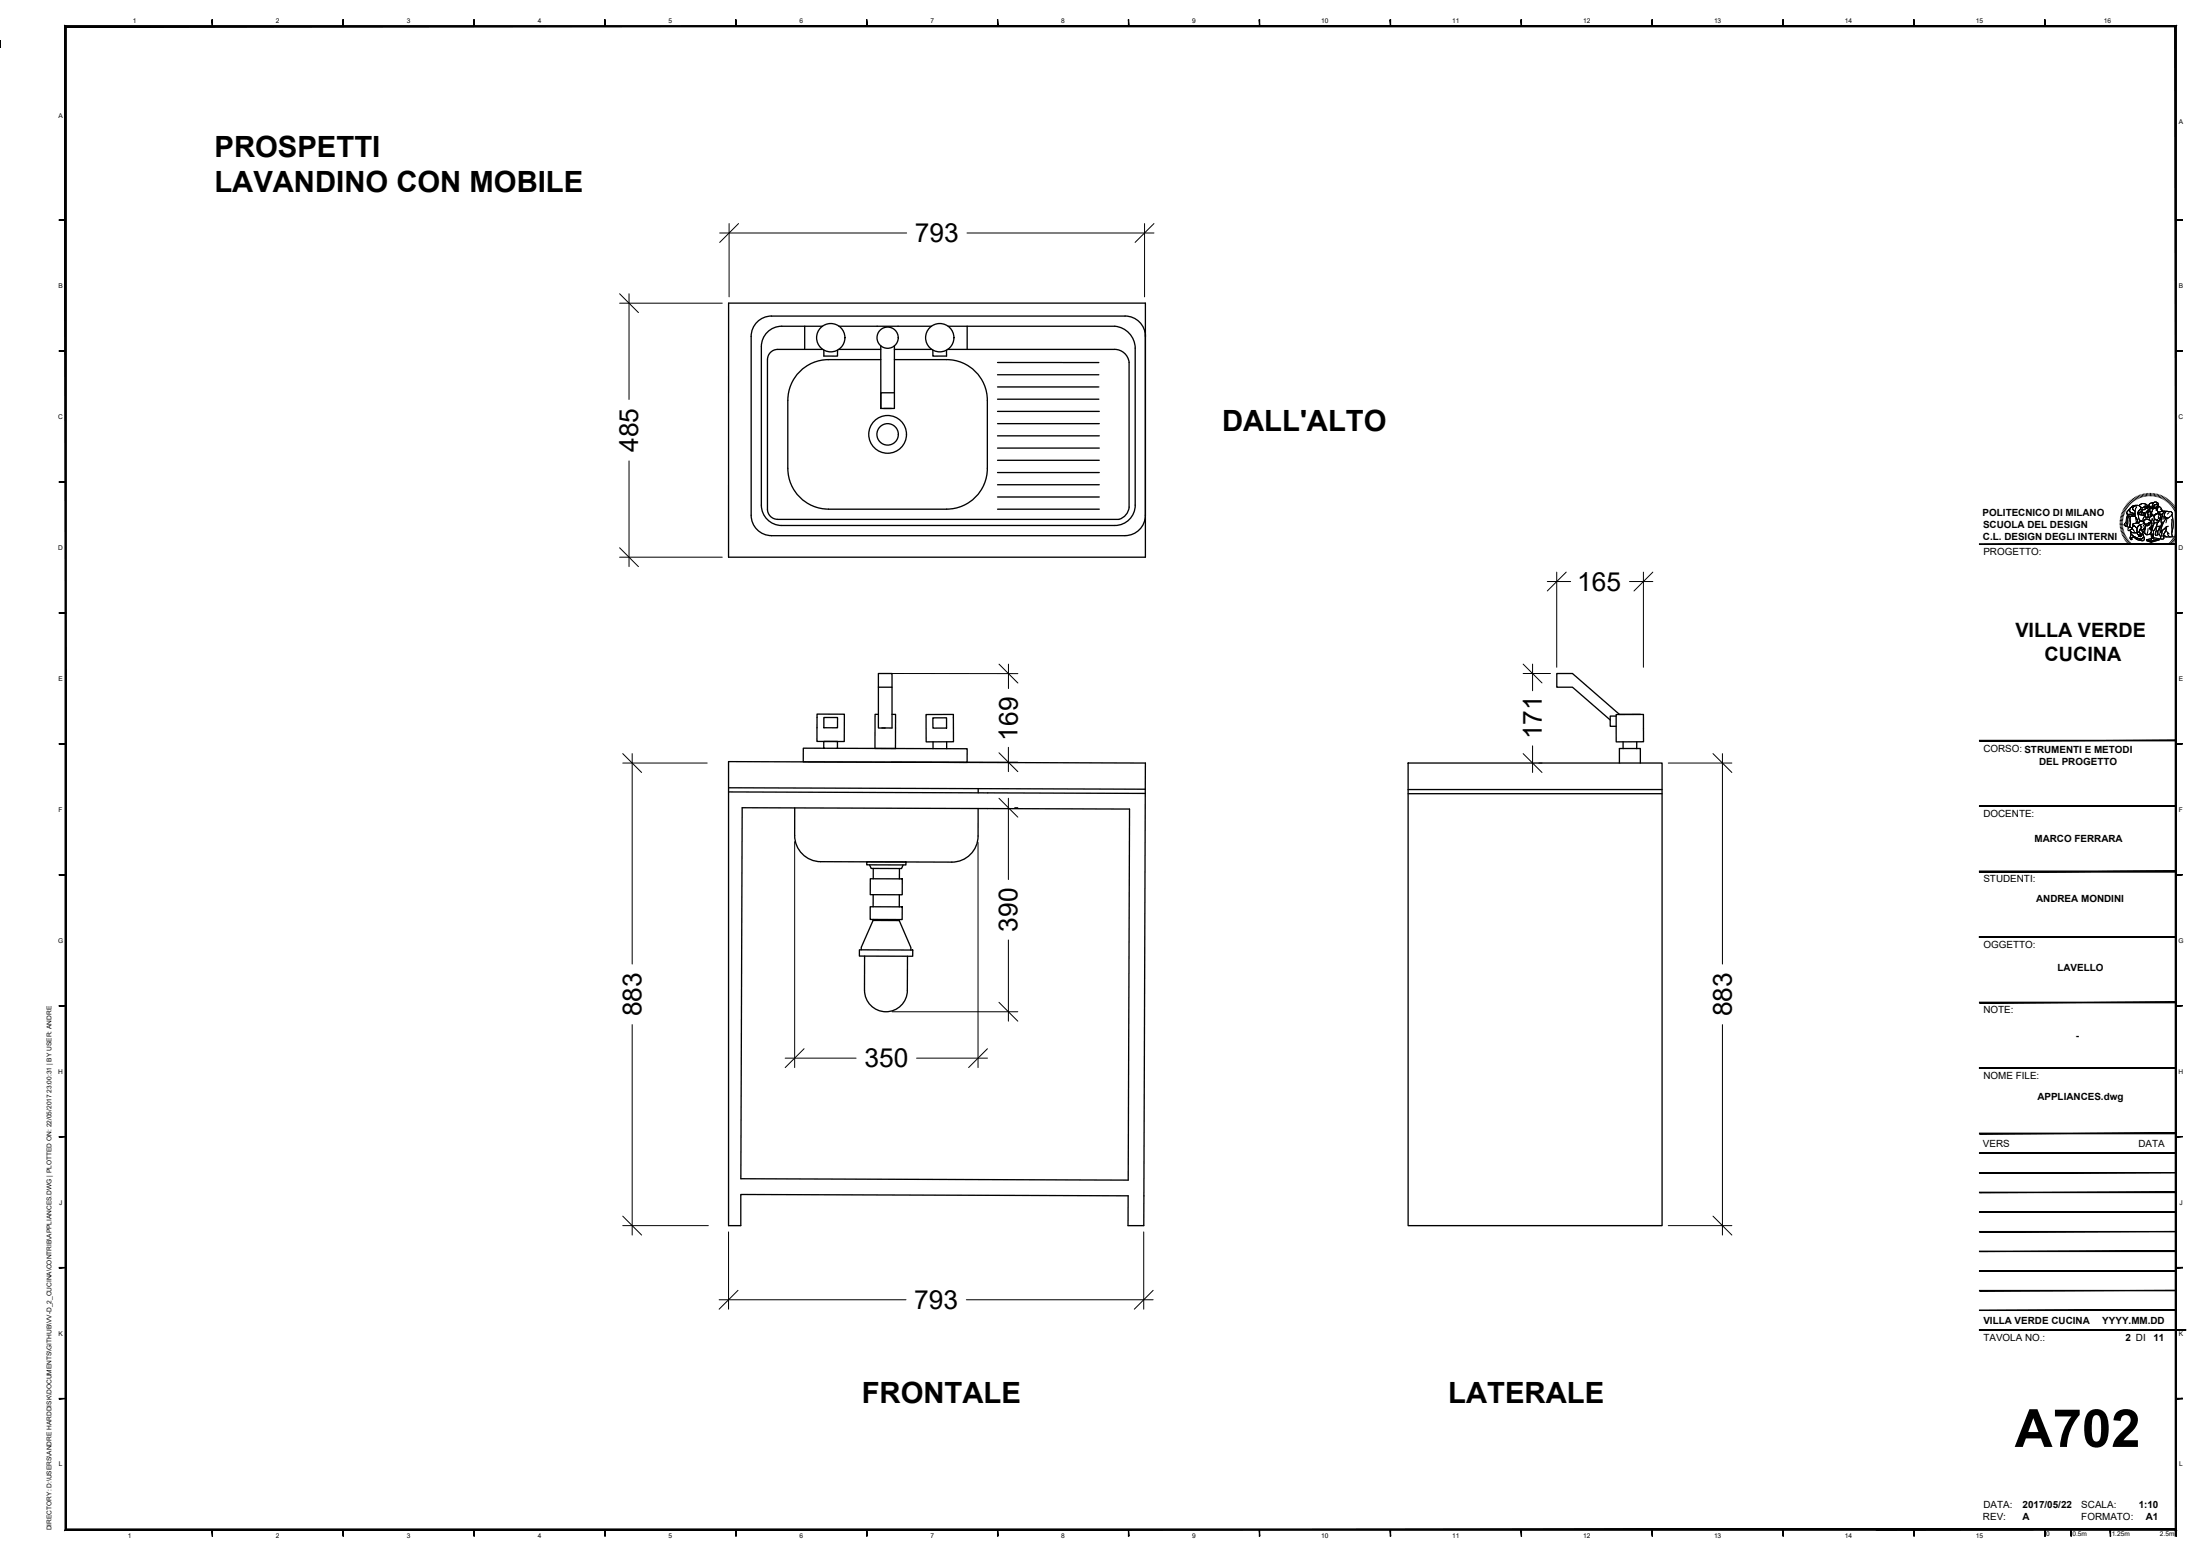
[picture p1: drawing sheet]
<svg xmlns="http://www.w3.org/2000/svg" width="420mm" height="297mm" viewBox="0 0 420 297" stroke-linecap="round" stroke-linejoin="round" font-family="sans-serif">
<!-- layer: IF-FURN -->
<g fill="none" stroke="#000" stroke-width=".25">
<path d="M139.1 57.9h79.6v48.5h-79.6zM153.7 62.3v4.4M157.1 62.3h-7.8a3.9 3.9 0 0 0-3.9 3.9v30.2a3.9 3.9 0 0 0 3.9 3.9h63.6M157.1 66.7h-8.6a1.96 1.96 0 0 0-1.9 2v28.5a1.94 1.94 0 0 0 1.9 1.9M157.3 66.8v1.2h2.6l.1-1.2M160.2 66.7h8M160.2 62.3h17.7M168.2 68.7h-10a7.8 7.8 0 0 0-7.7 7.7v13a7.8 7.8 0 0 0 7.7 7.8h22.6M168.2 66v12h2.6v-12M168.2 78h.1M168.8 78h1.5M170.8 75h-2.6v3"/>
<path d="M170.8 66.7h7.1M170.8 68.7h10M178.2 66.8v1.2h2.6v-1.2M180.8 68.7a7.8 7.8 0 0 1 7.8 7.7v13a7.8 7.8 0 0 1-7.8 7.8M181 66.7h31.9a2.8 2.8 0 0 1 2.7 2.5M181.1 62.3h31.8M184.7 62.3v4.4M190.5 69.2h19.4M190.5 71.5h19.4M190.5 73.9h19.4M190.5 76.2h19.4M190.5 78.5h19.4"/>
<path d="M212.9 62.3a4.3 4.3 0 0 1 3.9 4.1v30a3.9 3.9 0 0 1-3.9 3.9M214.9 60.3a3.9 3.9 0 0 1 3.9 3.9M214.9 60.3h-67.6a3.9 3.9 0 0 0-3.8 3.9v34.2a3.9 3.9 0 0 0 3.8 3.9h67.6a3.9 3.9 0 0 0 3.8-3.9M215.6 69.2v27.6M190.5 80.9h19.4M190.5 83.2h19.4M190.5 85.5h19.4M190.5 87.9h19.4M190.5 90.2h19.4M190.5 92.5h19.4M190.5 94.9h19.4M190.5 97.2h19.4"/>
<path d="M215.6 96.8a2.69 2.69 0 0 1-1.9 2.3l-65.2 .1M156 136.3h5.3l-.1 5.3-5.2-.1zM157.3 137h2.7l-.1 1.9h-2.6zM167.8 136.4h-.7v6.5h3.9v-6.5h-.6M167.8 131.2v-2.6h2.6v2.6M168.4 139h2v-7.8h-2.6v7.8h1.3M176.9 136.4h5.2v5.2h-5.2zM178.2 137h2.6v2h-2.6zM308.7 136.4h5.2v5.2h-5.2zM308.7 136.7h-1.2v1.9h1.2M313.3 136.4h-4l-9-7.8h-3v2.6h3l7.2 6.2M139.1 151.2l79.6 .3"/>
<path d="M139.1 150.4l79.6 .3M141.7 154.2l74 .2-.2 70.9-74-.3zM151.8 154.2v5.3a5 5 0 0 0 4.9 5l25.1 .1a5 5 0 0 0 5-5v-5.3M157.3 142.8h-3.9v2.6l31.3 .1v-2.6h-24.8M157.3 141.5h2.6v1.4l-2.6-.1zM178.2 141.6v1.3M180.8 141.6v1.3M186.8 150.6v.7M218.7 150.7v-5l-79.6-.3v88.6h2.4v-6l74 .3-.1 5.7h3l.3-82.5M218.7 150.7v.8M268.9 145.7h48.5v88.3h-48.5zM268.9 150.7h48.5"/>
<path d="M268.9 151.5h48.5M309.3 145.7v-2.8h4v2.8M310 141.6v1.3M312.6 141.6v1.3M165.5 164.5h7.5v.6h-7.5zM166.1 165.1l.3 .7h5.8l.3-.7M166.2 173.1h6.1v2.4h-6.1zM166.2 167.8h6.1v3h-6.1zM166.7 175.7l-2.2 5.1v.5M166.7 175.7h5l2.3 5.2v.5M166.7 175.5v.2M166.8 170.8v2.3"/>
<path d="M166.8 165.8v2M171.7 175.5v.2M171.8 170.8l-.1 2.3M171.8 165.8v2M164.1 181.3l10.2 .1v1.1h-10.2zM165.1 182.5v6.5a4.1 4.1 0 0 0 4.1 4.1 4.1 4.1 0 0 0 4.1-4M173.3 182.5v6.6"/>
<circle cx="158.7" cy="64.5" r="2.7"/>
<circle cx="169.5" cy="64.5" r="2.03"/>
<circle cx="179.5" cy="64.5" r="2.7"/>
<circle cx="169.5" cy="82.9" r="3.6"/>
<circle cx="169.5" cy="82.9" r="2.05"/>
</g>
<!-- layer: G-ANNO-LOGO -->
<g fill="none" stroke="#000" stroke-width=".19">
<path d="M404.9 99.9h.5M404.9 99.6h.5M404.9 99.4h.5M404.9 99.1l.5 .1M405 98.8l.5 .1M405 98.6l.5 .1M405.1 98.3l.5 .1M405.2 98l.5 .2M405.3 97.8l.4 .2M405.4 97.5l.4 .3M405.5 97.3l.4 .2M405.6 97.1l.5 .2"/>
<path d="M405.8 96.8l.4 .3M405.9 96.6l.4 .3M406.1 96.4l.4 .3M406.2 96.2l.4 .3M406.3 98.1l1 .2 .4-.2 .1 .4h-1.3l-.2-.1zM406.3 98.1v.3M406.4 96l.4 .3M406.4 98.5l-.2 .4-.1 1-.2 .5 .3 .1M406.5 97.4l.2-.2v.4l.2 .2 .8 .3-.4 .2-.4-.1h-.5l-.2-.4zM406.6 98.5l.4 .1-.2 .4v1.6l-.2 .1-.4-.2 .2-.6v-.9zM406.6 95.8l.4 .4M406.6 98.5l-.2 .4v1.1l-.2 .5 .5 .2"/>
<path d="M406.7 97.2l-.5 .6 .1 .3 1 .2 .4-.2M406.8 95.6l.3 .4M406.8 97l.5-.4 1-.1-.7 .2-.3 .3 .1 .4 .4 .1-.1 .6-.9-.3-.1-.2zM406.9 98.6l.9-.1 .4 .9v.4l-.9 .3v.3l.1 .1-.2 .3-.4-.1-.1-.3 .2-.6-.1-.8zM406.9 98.6l-.1 .4v1.6M407 95.4l.3 .4M407.2 95.3l.3 .4M407.4 95.1l.3 .5M407.4 96.8l1-.3 .4 .3v.3l-.6 .9 .3 1.1 .5 .4h-.4l-.2 .4-.2-.2v-.3l-.4-.8v-1.1l-.3-.1-.2-.3zM407.6 95l.3 .4M407.8 98.5h-1.5l-.3 1.1-.4 .6 .2 .2M407.9 94.9l.2 .4"/>
<path d="M407.9 98.8l.2 1M408.1 96.7l-.3 .6-.1 .9 .5 1.2v.3l.2 .2 .2-.4h.4l-.5-.3-.3-1.2 .6-.9-.2-.5-.5-.1h-.7l-.6 .5-.1 .6 .1 .2 .9 .3M408.1 94.7l.2 .5M408.2 99.8l-.8 .2-.1 .4 .1 .1M408.3 96.5l-.7 .1-.3 .3v.3l.4 .3M408.4 94.6l.2 .5M408.4 97.5l.3-.2 .5-.1-.1 .4-.9 .4zM408.5 97.9l.5-.3 .2 .2-.2 .2 .1 .3-.5-.1zM408.5 97.9l.1 .3 .5 .1M408.5 96.5l.6-.4 .8 .2 .2 .2-.1 .3-.4-.2-.3 .3-.5-.1M408.6 94.5l.2 .5M408.7 96.3l.3-.2h.5l.4 .2 .2 .4-.2 .1-.3-.2v.1l-.5 .2-.6-.4z"/>
<path d="M408.8 96.8l.5 .1 .4-.3 .2 .1-.1 .5-.3 .1-.4-.1-.4 .1zM408.9 94.4l.1 .5M409 99.5l.4 .1 .3 .5 .1 .5-.4 .3M409 97.9h.7l-.2 .1-.1 .3-.2 .1-.2-.2zM409 97.7l.2 .1M409.1 97.5v.1l-.8 .4M409.1 94.4l.1 .4M409.2 97.2l-.3 .4M409.2 99.9l.6 .3M409.3 97.9h-.3v.3l.4 .2 .1-.4 .2-.1-.5 .1M409.4 99.6v-.2l.4-.3 .8 .2 .1 .5h-.2l-.8 .3 .5 .3 .3-.2v-.2l.3-.2v-.2l-.2-.3-.8-.2-.4 .5h-.1l.1-.9 .2-.1 .2 .1h.8l.4-.3v-.2l.4 .1v.4l.1 .4-.2 .4 .2 .4-.3 .4-.3 .2-.2 .3h-.2l.2 .2h.2v.3l.1-.2-.2 .8-.8 .2-.6-.5 .2-.4 .2-.9M409.4 94.3l.1 .5"/>
<path d="M409.4 99.4l.5-.3h.4l.3 .3 .2 .3-1.1 .5-.3-.6zM409.5 97.2h.1M409.6 96.8l.1 .1M409.6 98.6l-.3 .4v.6M409.6 94.2l.1 .5M409.7 96.9h-.1M409.9 97l.3-.1 .3 .1v-.1l.2 .2-.4 .1zM409.9 94.2l.1 .5M409.9 96.7l-.1 .5-.3 .1-.4-.1-.4 .1M409.9 97.7l.4-.2h.3l.4 .6v.3l-.1 .2-.2-.1v-.7l-.2-.2-.2-.1-.2 .2 .2 1h-.5l-.2-.2zM410.2 97.6l.3-.1 .2 .3 .1 .7-.2 .2h-.4zM410.2 94.2v.5"/>
<path d="M410.2 96.9l.2-.3 .3 .1 .2 .2-.2 .2M410.3 96.7h.4l.2 .3-.2 .1-.2-.2v.1l-.3-.1zM410.3 100h.1M410.4 97.8h.1M410.4 97.7l-.1 .1M410.4 94.2l.1 .5M410.5 97l-.3-.1-.3 .1 .5 .3 .3-.2-.2-.2v.1M410.5 98.7v.6M410.6 99.8l-.1 .4-.3 .2-.4-.3M410.6 97.6l.2 .2-.1 .1M410.7 97.8l-.2-.3-.4 .2 .2 .8-.1 .3-.4-.1-.2-.2 .3-.8 .2-.2h.4l.3 .2 .2 .7-.2 .1-.1-.2M410.7 94.2v.5"/>
<path d="M410.8 98l-.2 .1M410.8 97.9v.4l-.6-.1M410.8 98.5l-.2 .2h-.4M410.9 97h.1l.1 .2-.2 .7M410.9 96.7l.1 .3M411 98.2l-.1-.3 .2-.4-.1-.4-.6-.5v-.2l.2-.3 .5-.1h.2l-.2 .5v.7l.2-.1v-.3l.2 .2 .4-.1-.1 .5 .2-.1 .3 .5-.9 .5M411 94.2l-.1 .5M411 98.4l.4 .1M411 99l-.1 1M411.1 99.8l-.3 .3 .1 .3M411.2 99l-.3 .7M411.2 94.2v.5"/>
<path d="M411.3 96l-.7 .1-.2 .3v.2M411.3 96l.5-.2 .3 .2 .1 .2v.6l-.3 .7v-.6l.2-.3-.2-.4-.5 .2-.1 .7-.2 .1v-.7zM411.3 95.9l.5-.1 .4 .4v.6l-.3 .7v-.6l.2-.3-.2-.4-.4 .2-.2 .7-.2 .1v-.7zM411.3 96.8l.2 .2 .4-.1M411.4 98.3l.4-.2 .4-.1 .6 .2 .2 .3-.2 .5-.4 .4-.5 .1-.4-.5zM411.4 96.6h.2M411.5 99.8l.6-.1-.4 1-.4 .7v.6h-.2l-.2 .4-.1-.7zM411.5 99.8l-.7 2 .1 .6-.1 .7 .3-.8 .3 .7-.2-1.1-.3 .5M411.5 96.3l.4-.1 .2 .4-.2 .3-.5 .1-.1-.2zM411.5 96.9h.1M411.5 99.1l-.2 .3 .1 .4 .8-.1 .3-.4M411.5 94.2l-.1 .5"/>
<path d="M411.5 96.6h.1M411.6 96.8v.1M411.8 94.3l-.1 .5M411.8 96.7h.1M411.8 96.7v.1M412 97.3l.3 .5M412 99.2h.1M412 94.3l-.1 .5M412.1 98l.7-.4h.7l-.5 .7zM412.1 99.7l-.4 1-.4 .7-.1 .6M412.1 99.1l-.2 .1M412.1 96.6l.5 .3 .5 .7-.8 .2-.2-.2-.1-.3z"/>
<path d="M412.2 96.6l.4 .3 .3 .4M412.2 99.4h-.1M412.3 94.4l-.2 .5M412.5 99.1h.3l-.1 1.3-.9 .2 .3-.9zM412.5 94.5l-.1 .5M412.6 98.9l-.1 .3M412.6 98.2h.3l.1 .3M412.6 97.2l.4 .4M412.8 94.6l-.2 .5M412.8 99.1l-.1 1.2-.4 1.1 .2 .8 .2 .2M413 98.3l.2-.5 .3-.2 1.1 .1 .3 .3-.2 .4-.8 .6-.5-.1-.4-.4M413 98.5l-.1 .2-.7 .7h-.3l-.4-.3-.1-.5 .4-.4h.4l.2 .1-.2 .6h.2l.3-.4-.1-.3-.8-.1-.4 .2v.4"/>
<path d="M413 99.6v.5M413 94.7l-.2 .5M413.3 94.8l-.3 .5M413.3 99l-.6 .1M413.5 95l-.2 .4M413.5 97.6h-.7l-.7 .4M413.6 97.7l.1-.1 .5 .1 .3-.1 .4 .3-.1 .4 .2 1.1v1.2l-.2 1.3 .2 .6-1.9-.1v-.3l.5-.9 .2-.7-1.2 1.1 .6-1.9 .5-.7 .3-.1-.5-.2-.2-.2 .1-.4zM413.7 99l-.7 1.1-.4 1.5 1.1-1 .4-.1M413.7 97.6l-.3 .5-.1 .3 .3 .3 .4 .2M413.7 95.1l-.2 .4M413.9 99l-.2 .8M414 95.2l-.3 .5"/>
<path d="M414.2 97.9l-.3 .2M414.2 95.4l-.3 .4M414.4 95.6l-.3 .4M414.6 95.8l-.4 .3M414.8 99.1v2.5M414.8 95.9l-.4 .4M414.8 98.3l.2 1.5-.2 1.9 .2 .8-1.8-.1M415 96.1l-.4 .4M415.1 96.3l-.4 .4M415.3 96.6l-.4 .3M415.4 96.8l-.4 .3M415.6 97l-.5 .3"/>
<path d="M415.7 97.2l-.5 .3M415.8 97.5l-.4 .2M415.9 97.7l-.4 .2M416 98l-.5 .2M416.1 98.2l-.5 .2M416.2 98.5l-.5 .1M416.2 98.8l-.5 .1M416.3 99l-.5 .1M416.3 99.3h-.5M416.3 99.6h-.5M416.4 99.8h-.6M405.4 100.1l-.5 .1"/>
<path d="M405.4 100.4h-.5M405.4 100.6l-.5 .1M405.5 100.9l-.5 .1M405.5 101.1l-.5 .1M405.6 101.3l-.5 .2M405.6 101.6l-.4 .1M405.7 101.8l-.5 .2M405.8 102l-.4 .2M405.9 102.2l-.4 .3M406 102.5l-.4 .2M406.2 102.7l-.5 .2M406.3 102.9l-.4 .3"/>
<path d="M406.4 103.1l-.4 .3M406.6 103.3l-.4 .3M406.7 103.4l-.3 .4M406.8 101.2l.1 .2 .4 .3 .8-.1M406.9 101.5v.4l.6 .5 1.5 .6M406.9 101.5l.5 .2 .7-.1 .1 .4 .3 .2-.1 .1 .2-.1 .2 .3-.1-.4 .2 .3-.1-.4 .3 .1-.6-.5 .2-.5 .4 .2 .3 1.2-.4 .4-.8-.2-.6-.2-.6-.5zM406.9 103.6l-.3 .4M407 102l.6 .5 1 .4 .6-.1 .2-.4 .1 .6-.2 .2-.9-.1-1-.6-.3 .2 .1 .2-.1 .1h-.1l-.2-.4zM407 102l-.2 .7 .2 .3 .2-.1-.2-.2 .4-.2 1 .6 .9 .1 .2-.2-.1-.6M407.1 103.8l-.3 .4M407.2 100.8l-.7-.1-.1 .5 .2 .1 .4-.3h.3l.4 .4M407.3 103.9l-.3 .4"/>
<path d="M407.3 100.6l.3-.2 .6 .5-.1 .7-.7 .1-.5-.2-.1-.3 .5-.2-.1-.2zM407.3 100l.9-.2 .2 .1 .2-.4h.4l.5 .2 .3 .8-.2 .4-.7 .3-.2-.1 .3-.4-.1-.2-.4-.2-.3 .6-.6-.5h-.3zM407.5 104.1l-.3 .4M407.6 100.3l.5 .5M407.6 100.4l-.4 .3 .1 .3M407.7 104.2l-.3 .5M407.9 104.4l-.3 .4M408.1 104.5l-.3 .4M408.3 104.6l-.2 .5M408.4 100.4l.1-.1 .5 .3-.5 1 .6 .5-.3-.1 .1 .4-.2-.3 .1 .4-.2-.3-.2 .1 .1-.1-.3-.4-.1-.8zM408.4 100.4l.2-.1 .4 .3-.5 1 .6 .5-.3-.1 .1 .4-.2-.3 .1 .4-.2-.3-.2 .1 .1-.1-.3-.4-.1-.8zM408.5 104.7l-.2 .5"/>
<path d="M408.7 104.8l-.1 .5M409 104.9l-.2 .5M409 101.2l.4 1.2-.3 .4-.5 .1M409.1 100.1l-.6 .2M409.2 105l-.1 .4M409.3 100.2l.2 .4-.1 .3-.3 .3-.4-.1M409.4 101.6l.6 .5M409.4 105l-.1 .5M409.6 101.1v.7M409.7 105.1l-.1 .5M409.7 100.1l.9-.3-.1 .4-.4 .2-.3-.1zM409.7 100.7l-.2 .7-.3 .3"/>
<path d="M409.9 105.1v.5M410 103l1.5-.3 .9 .2-1.6 .4zM410 103l.8 .3v.2l-.8-.3zM410.2 105.1l-.1 .5M410.2 100.2l.1 .1M410.2 100.9l-.2 1.2 .8-.2M410.3 100.2h.1M410.4 105.1v.5M410.5 100.8h.2l.2-.4 .3-.1-.3 1v-.3h-.2zM410.7 105.1v.5M410.8 103.3l1.6-.4-.1 .2-1.5 .4zM410.8 103.3v.2"/>
<path d="M410.9 100.4h.1M410.9 100.9l-.1 .4 .2-.2M410.9 105.1v.5M411 100.7l-.1 .2v-.2M411.1 102l.1-.1 .1 .8-.2-.4-.2 .5zM411.2 105.1v.5M411.2 100.3l-.3 .2-.2 .3h-.2l.2 .2h.2M411.4 105.1l.1 .5M411.6 105l.1 .5M411.8 100.5h.6l-.4 1 .2 .5-.3 .2-.3-.1zM411.9 105l.1 .5M412.1 104.9l.2 .5"/>
<path d="M412.3 104.8l.2 .5M412.4 102.9v.2l-1.6 .4-.8-.3v-.2l.8 .3 1.6-.4-.9-.2-1.5 .3M412.4 100.5l-.4 1 .2 .5-.2 .2-.4-.1 .2-1.5M412.6 104.8l.2 .4M412.7 100.5l-.9 .1M412.7 101.5l-.1 .2 .2 .1M412.8 104.7l.2 .4M412.9 101.3l.9-.8-.2 .7-.5 1 .2 .6-.3 .1h-.3l-.1-.1zM413 104.6l.2 .4M413.2 104.4l.3 .5M413.4 102.2l.4 .3M413.4 104.3l.3 .4"/>
<path d="M413.6 104.2l.3 .4M413.6 101.3l.7 .6M413.8 100.5l-.2 .7-.5 1 .2 .6-.2 .1h-.4l-.1-.1 .3-1.5M413.8 104l.3 .4M413.9 101.6l.2 .6 .4 .3M414 103.9l.3 .4M414.2 103.7l.3 .4M414.4 103.5l.3 .4M414.5 103.4l.4 .3M414.7 103.2l.4 .3M414.8 103l.5 .3M415 102.8l.4 .3"/>
<path d="M415.1 102.6l.5 .2M415.2 102.4l.5 .2M415.3 102.1l.5 .3M415.4 101.9l.5 .2M415.5 101.7l.5 .2M415.6 101.5l.5 .1M415.7 101.2l.5 .2M415.7 101l.5 .1M415.8 100.7l.5 .1M415.8 100.5l.5 .1M415.8 100.3h.5M415.8 100.1h.5"/>
</g>
<!-- layer: G-ANNO-TTLB -->
<g fill="#fff" stroke="#fff" stroke-width=".19">
<path d="M396.8 103.9l23.1 3.2-4.4-3.2zM396.8 103.9l23.1 3.2h-23.1z"/>
<path d="M415.5 93h4.4l-4.4 10.9zM419.9 93l-4.4 10.9 4.4 3.2z"/>
</g>
<path d="M396.8 103.9h18.7v-10.9h4.4v14.1h-23.1z" fill="none" stroke="#fff" stroke-width=".19"/>
<g fill="#000" stroke="#000" stroke-width=".19">
<path d="M0 7.8l.1 1.2zM0 7.8l.1 1.2z"/>
<path d="M12.4 4.9l.3 287v-286.8zM12.4 4.9l.3 287-.3 .2zM12.7 291.9l-.3 .2 403-.2zM12.4 292.1l403-.2 .3 .2zM415.4 5.1v286.8l.3 .2zM415.4 5.1l.3-.2v287.2zM12.7 5.1h402.7l.3-.2zM12.4 4.9h403.3l-403 .2z"/>
<path d="M40.5 3.8l.1 1.2zM40.5 3.8l.1 1.2z"/>
<path d="M65.5 3.8l.1 1.2zM65.5 3.8l.1 1.2z"/>
<path d="M90.5 3.8l.1 1.2zM90.5 3.8l.1 1.2z"/>
<path d="M115.5 3.8l.1 1.2zM115.5 3.8l.1 1.2z"/>
<path d="M140.5 3.8l.1 1.2zM140.5 3.8l.1 1.2z"/>
<path d="M165.5 3.8l.1 1.2zM165.5 3.8l.1 1.2z"/>
<path d="M190.5 3.8l.1 1.2zM190.5 3.8l.1 1.2z"/>
<path d="M215.5 3.8l.1 1.2zM215.5 3.8l.1 1.2z"/>
<path d="M240.5 3.8l.1 1.2zM240.5 3.8l.1 1.2z"/>
<path d="M265.5 3.8l.1 1.2zM265.5 3.8l.1 1.2z"/>
<path d="M290.5 3.8l.1 1.2zM290.5 3.8l.1 1.2z"/>
<path d="M315.5 3.8l.1 1.2zM315.5 3.8l.1 1.2z"/>
<path d="M340.5 3.8l.1 1.2zM340.5 3.8l.1 1.2z"/>
<path d="M365.5 3.8l.1 1.2zM365.5 3.8l.1 1.2z"/>
<path d="M390.5 3.8l.1 1.2zM390.5 3.8l.1 1.2z"/>
<path d="M11.3 42.1l1.2-.1zM11.3 42h1.2z"/>
<path d="M415.5 42.1l1.3-.1zM415.5 42h1.3z"/>
<path d="M11.3 67.1l1.2-.1zM11.3 67h1.2z"/>
<path d="M415.5 67.1l1.3-.1zM415.5 67h1.3z"/>
<path d="M11.3 92.1l1.2-.1zM11.3 92h1.2z"/>
<path d="M415.5 92.1l1.3-.1zM415.5 92h1.3z"/>
<path d="M11.3 117h1.2zM11.3 117h1.2z"/>
<path d="M378 103.9h37.5v-.1zM378 103.8h37.5l-37.5 .1z"/>
<path d="M415.5 117h1.3zM415.5 117h1.3z"/>
<path d="M11.3 142h1.2zM11.3 142h1.2z"/>
<path d="M378 153.9h37.5v-.1zM378 153.8h37.5l-37.5 .1z"/>
<path d="M378 141.4h37.5v-.1zM378 141.3h37.5l-37.5 .1z"/>
<path d="M415.5 142h1.3zM415.5 142h1.3z"/>
<path d="M11.3 167h1.2zM11.3 167h1.2z"/>
<path d="M378 166.3v.2l37.5-.2zM378 166.5l37.5-.2v.2z"/>
<path d="M378 178.8v.2l37.5-.2zM378 179l37.5-.2v.2z"/>
<path d="M378 178.8v.2l37.5-.2zM378 179l37.5-.2v.2z"/>
<path d="M378 178.8v.2l37.5-.2zM378 179l37.5-.2v.2z"/>
<path d="M378 178.8v.2l37.5-.2zM378 179l37.5-.2v.2z"/>
<path d="M378 166.5h37.5v-.2zM378 166.3h37.5l-37.5 .2z"/>
<path d="M415.5 167h1.3zM415.5 167h1.3z"/>
<path d="M11.3 192.1l1.2-.1zM11.3 192h1.2z"/>
<path d="M378 191.3v.1l37.5-.1zM378 191.4l37.5-.1v.1z"/>
<path d="M415.5 192.1l1.3-.1zM415.5 192h1.3z"/>
<path d="M11.3 217.1l1.2-.1zM11.3 217h1.2z"/>
<path d="M378 203.8v.1l37.5-.1zM378 203.9l37.5-.1v.1z"/>
<path d="M378 203.8v.1l37.5-.1zM378 203.9l37.5-.1v.1z"/>
<path d="M378 216.3v.1l37.5-.1zM378 216.4l37.5-.1v.1z"/>
<path d="M415.5 217.1l1.3-.1zM415.5 217h1.3z"/>
<path d="M378 238.8h37.5zM378 238.9l37.5-.1z"/>
<path d="M378 235.1h37.5zM378 235.2l37.5-.1z"/>
<path d="M378 231.3h37.5zM378 231.4l37.5-.1z"/>
<path d="M378 227.6h37.5zM378 227.7l37.5-.1z"/>
<path d="M378 223.8h37.5zM378 223.9l37.5-.1z"/>
<path d="M378 220.1h37.5zM378 220.2l37.5-.1z"/>
<path d="M11.3 242h1.2zM11.3 242h1.2z"/>
<path d="M378 253.8v.1l37.5-.1zM378 253.9l37.5-.1v.1z"/>
<path d="M378 253.8v.1l37.5-.1zM378 253.9l37.5-.1v.1z"/>
<path d="M378 250.1h37.5zM378 250.2l37.5-.1z"/>
<path d="M378 246.3h37.5zM378 246.4l37.5-.1z"/>
<path d="M378 242.6h37.5zM378 242.7l37.5-.1z"/>
<path d="M415.5 242h1.3zM415.5 242h1.3z"/>
<path d="M415.5 242h1.3zM415.5 242h1.3z"/>
<path d="M415.5 253.9h1.9v-.1zM415.5 253.8h1.9l-1.9 .1z"/>
<path d="M415.5 253.9h1.9v-.1zM415.5 253.8h1.9l-1.9 .1z"/>
<path d="M11.3 267h1.2zM11.3 267h1.2z"/>
<path d="M415.5 267h1.3zM415.5 267h1.3z"/>
<path d="M415.5 267h1.3zM415.5 267h1.3z"/>
<path d="M40.5 292l.1 1.3zM40.5 292l.1 1.3z"/>
<path d="M65.5 292l.1 1.3zM65.5 292l.1 1.3z"/>
<path d="M90.5 292l.1 1.3zM90.5 292l.1 1.3z"/>
<path d="M115.5 292l.1 1.3zM115.5 292l.1 1.3z"/>
<path d="M140.5 292l.1 1.3zM140.5 292l.1 1.3z"/>
<path d="M165.5 292l.1 1.3zM165.5 292l.1 1.3z"/>
<path d="M190.5 292l.1 1.3zM190.5 292l.1 1.3z"/>
<path d="M215.5 292l.1 1.3zM215.5 292l.1 1.3z"/>
<path d="M240.5 292l.1 1.3zM240.5 292l.1 1.3z"/>
<path d="M265.5 292l.1 1.3zM265.5 292l.1 1.3z"/>
<path d="M290.5 292l.1 1.3zM290.5 292l.1 1.3z"/>
<path d="M315.5 292l.1 1.3zM315.5 292l.1 1.3z"/>
<path d="M340.5 292l.1 1.3zM340.5 292l.1 1.3z"/>
<path d="M358.3 292h30zM358.3 292h30z"/>
<path d="M365.5 292l.1 1.3zM365.5 292l.1 1.3z"/>
<path d="M390.5 292l.1 1.3zM390.5 292l.1 1.3z"/>
<path d="M390.5 292l.1 1.3zM390.5 292l.1 1.3z"/>
<path d="M395.5 292l.1 1.3zM395.5 292l.1 1.3z"/>
<path d="M403 292l.1 1.3zM403 292l.1 1.3z"/>
<path d="M415.4 292l.3 1.3v-1.3zM415.4 292l.3 1.3h-.3z"/>
</g>
<!-- layer: A-ANNO SYMB -->
<g fill="none" stroke="#000" stroke-width=".19">
<path d="M118.3 57.9h19.6M118.3 56.1l3.6 3.6M120.1 56.1v20.2M137.4 44.5h35.8M139.2 42.7v14M141 42.7l-3.6 3.6M184.7 44.5h35.7M218.6 42.7v14M220.4 42.7l-3.6 3.6M120.1 88v20.2M118.3 106.4h19.6M118.3 104.6l3.6 3.6"/>
<path d="M295.5 111h4.5M297.3 109.2v18.2M299.1 109.2l-3.6 3.6M311.2 111h4.5M313.9 109.2v18.2M315.7 109.2l-3.6 3.6M170.3 128.6h24.1M190.8 126.8l3.6 3.6M192.6 126.8v4.6M290.9 128.6h5.2M290.9 126.8l3.6 3.6M292.7 126.8v5.1"/>
<path d="M118.9 145.7h16.2M118.9 143.9l3.6 3.6M120.7 143.9v40.1M170.2 145.5h24.2M190.8 143.7l3.6 3.6M190.8 152.4l3.6 3.6M192.6 142.7v4.6M192.6 152.4v15.5M193.8 154.2h.6M290.9 143.9l3.6 3.6M292.7 142.4v5.1M293.9 145.7h.6"/>
<path d="M318.6 145.7h12.2M327.2 143.9l3.6 3.6M329 143.9v40.1M151.8 160.7v43.1M186.8 160.8v43M192.6 179.4v15.5M120.7 195.6v40.2M170.4 193.1h24M190.8 191.3l3.6 3.6M329 195.6v40.2M150 202h13.5M153.6 200.2l-3.6 3.6"/>
<path d="M175 202h13.6M188.6 200.2l-3.6 3.6M118.9 234h16.4M118.9 232.2l3.6 3.6M139.1 235.2v14.7M218.4 235.2v14.7M318.6 234h12.2M327.2 232.2l3.6 3.6M137.3 248.1h35.7M140.9 246.3l-3.6 3.6M184.6 248.1h35.6M220.2 246.3l-3.6 3.6"/>
</g>
<g fill="#fff" stroke="#fff" stroke-width=".19">
<path d="M117.9 77.7v8.8h4.4zM117.9 77.7h4.4v8.8z"/>
<path d="M118.5 185.5v8.7h4.4zM118.5 185.5h4.4v8.7z"/>
<path d="M174.5 245.9v4.4l8.6-4.4zM174.5 250.3l8.6-4.4v4.4z"/>
<path d="M174.6 42.3v4.4l8.6-4.4zM174.6 46.7l8.6-4.4v4.4z"/>
<path d="M190.4 132.9v8.3h4.4zM190.4 132.9h4.4v8.3z"/>
<path d="M301.4 108.8v4.4l8.4-4.4zM301.4 113.2l8.4-4.4v4.4z"/>
<path d="M290.5 133.3v7.6h4.4zM290.5 133.3h4.4v7.6z"/>
<path d="M190.4 169.3v8.7h4.4zM190.4 169.3h4.4v8.7z"/>
<path d="M164.9 199.8v4.4l8.7-4.4zM164.9 204.2l8.7-4.4v4.4z"/>
<path d="M326.8 185.5v8.7h4.4zM326.8 185.5h4.4v8.7z"/>
</g>
<text font-size="10.1" x="384.8" y="276.2">A702</text>
<g font-size="5.6">
<text x="41" y="30">PROSPETTI</text>
<text x="40.9" y="36.7">LAVANDINO CON MOBILE</text>
<text x="233.4" y="82.3">DALL'ALTO</text>
<text x="164.6" y="267.8">FRONTALE</text>
<text x="276.6" y="267.8">LATERALE</text>
</g>
<g font-size="5">
<text x="174.7" y="46.2">793</text>
<text x="121.9" y="86.3" transform="rotate(-90 121.9 86.3)">485</text>
<text x="301.2" y="112.8">165</text>
<text x="194.4" y="141.4" transform="rotate(-90 194.4 141.4)">169</text>
<text x="294.5" y="141.1" transform="rotate(-90 294.5 141.1)">171</text>
<text x="194.4" y="177.8" transform="rotate(-90 194.4 177.8)">390</text>
<text x="122.5" y="194" transform="rotate(-90 122.5 194)">883</text>
<text x="330.7" y="194" transform="rotate(-90 330.7 194)">883</text>
<text x="165.1" y="203.8">350</text>
<text x="174.6" y="249.9">793</text>
</g>
<g font-size="3.8">
<text x="384.9" y="121.7">VILLA VERDE</text>
<text x="390.5" y="126.2">CUCINA</text>
</g>
<g font-size="1.9">
<text x="378.7" y="98.6">POLITECNICO DI MILANO</text>
<text x="378.7" y="100.8">SCUOLA DEL DESIGN</text>
<text x="378.7" y="103.1">C.L. DESIGN DEGLI INTERNI</text>
<text x="378.8" y="106">PROGETTO:</text>
<text x="378.8" y="143.5">CORSO: STRUMENTI E METODI</text>
<text x="389.4" y="146">DEL PROGETTO</text>
<text x="378.8" y="156">DOCENTE:</text>
<text x="388.5" y="160.8">MARCO FERRARA</text>
<text x="378.8" y="168.5">STUDENTI:</text>
<text x="388.9" y="172.1">ANDREA MONDINI</text>
<text x="378.8" y="181">OGGETTO:</text>
<text x="392.9" y="185.3">LAVELLO</text>
<text x="378.8" y="193.5">NOTE:</text>
<text x="396.4" y="198.3">-</text>
<text x="378.8" y="206">NOME FILE:</text>
<text x="389.1" y="210.1">APPLIANCES.dwg</text>
<text x="378.7" y="218.9">VERS</text>
<text x="408.4" y="218.9">DATA</text>
<text x="378.8" y="256.1">TAVOLA NO.:</text>
<text x="378.8" y="252.7">VILLA VERDE CUCINA</text>
<text x="401.5" y="252.7">YYYY.MM.DD</text>
<text x="405.9" y="256.1">2 DI</text>
<text x="411.3" y="256.1">11</text>
<text x="378.8" y="288">DATA:</text>
<text x="386.3" y="287.9">2017/05/22</text>
<text x="397.5" y="287.9">SCALA:</text>
<text x="408.5" y="287.9">1:10</text>
<text x="378.7" y="290.1">REV:</text>
<text x="386.3" y="290.2">A</text>
<text x="397.5" y="290.2">FORMATO:</text>
<text x="409.8" y="290.2">A1</text>
</g>
<g font-size="1.3">
<text x="25.4" y="4.4">1</text>
<text x="52.7" y="4.4">2</text>
<text x="77.7" y="4.4">3</text>
<text x="102.7" y="4.4">4</text>
<text x="127.7" y="4.4">5</text>
<text x="152.7" y="4.4">6</text>
<text x="177.7" y="4.4">7</text>
<text x="202.7" y="4.4">8</text>
<text x="227.7" y="4.4">9</text>
<text x="252.3" y="4.4">10</text>
<text x="277.3" y="4.4">11</text>
<text x="302.3" y="4.4">12</text>
<text x="327.3" y="4.4">13</text>
<text x="352.3" y="4.4">14</text>
<text x="377.3" y="4.4">15</text>
<text x="401.8" y="4.4">16</text>
<text x="11.2" y="22.5">A</text>
<text x="416.1" y="23.6">A</text>
<text x="11.2" y="55">B</text>
<text x="416.1" y="55">B</text>
<text x="11.1" y="80">C</text>
<text x="416.1" y="80">C</text>
<text x="11.1" y="105">D</text>
<text x="416.1" y="105">D</text>
<text x="11.2" y="130">E</text>
<text x="416.1" y="130">E</text>
<text x="11.2" y="155">F</text>
<text x="416.1" y="155">F</text>
<text x="11.1" y="180">G</text>
<text x="416" y="180">G</text>
<text x="11.1" y="205">H</text>
<text x="416.1" y="205">H</text>
<text x="11.3" y="230">J</text>
<text x="416.2" y="230">J</text>
<text x="11.2" y="254.9">K</text>
<text x="416.1" y="254.9">K</text>
<text x="11.2" y="279.9">L</text>
<text x="416.2" y="279.9">L</text>
<text x="9.8" y="292.1" transform="rotate(-90 9.8 292.1)">DIRECTORY: D:\USERS\ANDRE HARDDISK\DOCUMENTS\GITHUB\VV-D_2_CUCINA\CONTRIB\APPLIANCES.DWG | PLOTTED ON: 22/05/2017 23:00:31 | BY USER: ANDRE</text>
<text x="24.4" y="293.7">1</text>
<text x="52.7" y="293.7">2</text>
<text x="77.7" y="293.7">3</text>
<text x="102.7" y="293.7">4</text>
<text x="127.7" y="293.7">5</text>
<text x="152.7" y="293.7">6</text>
<text x="177.7" y="293.7">7</text>
<text x="202.7" y="293.7">8</text>
<text x="227.7" y="293.7">9</text>
<text x="252.3" y="293.7">10</text>
<text x="277.3" y="293.7">11</text>
<text x="302.3" y="293.7">12</text>
<text x="327.3" y="293.7">13</text>
<text x="352.3" y="293.7">14</text>
<text x="377.3" y="293.7">15</text>
<text x="390.8" y="293.3">0</text>
<text x="395.8" y="293.3">0.5m</text>
<text x="403.3" y="293.3">1.25m</text>
<text x="412.5" y="293.3">2.5m</text>
</g>
</svg>
